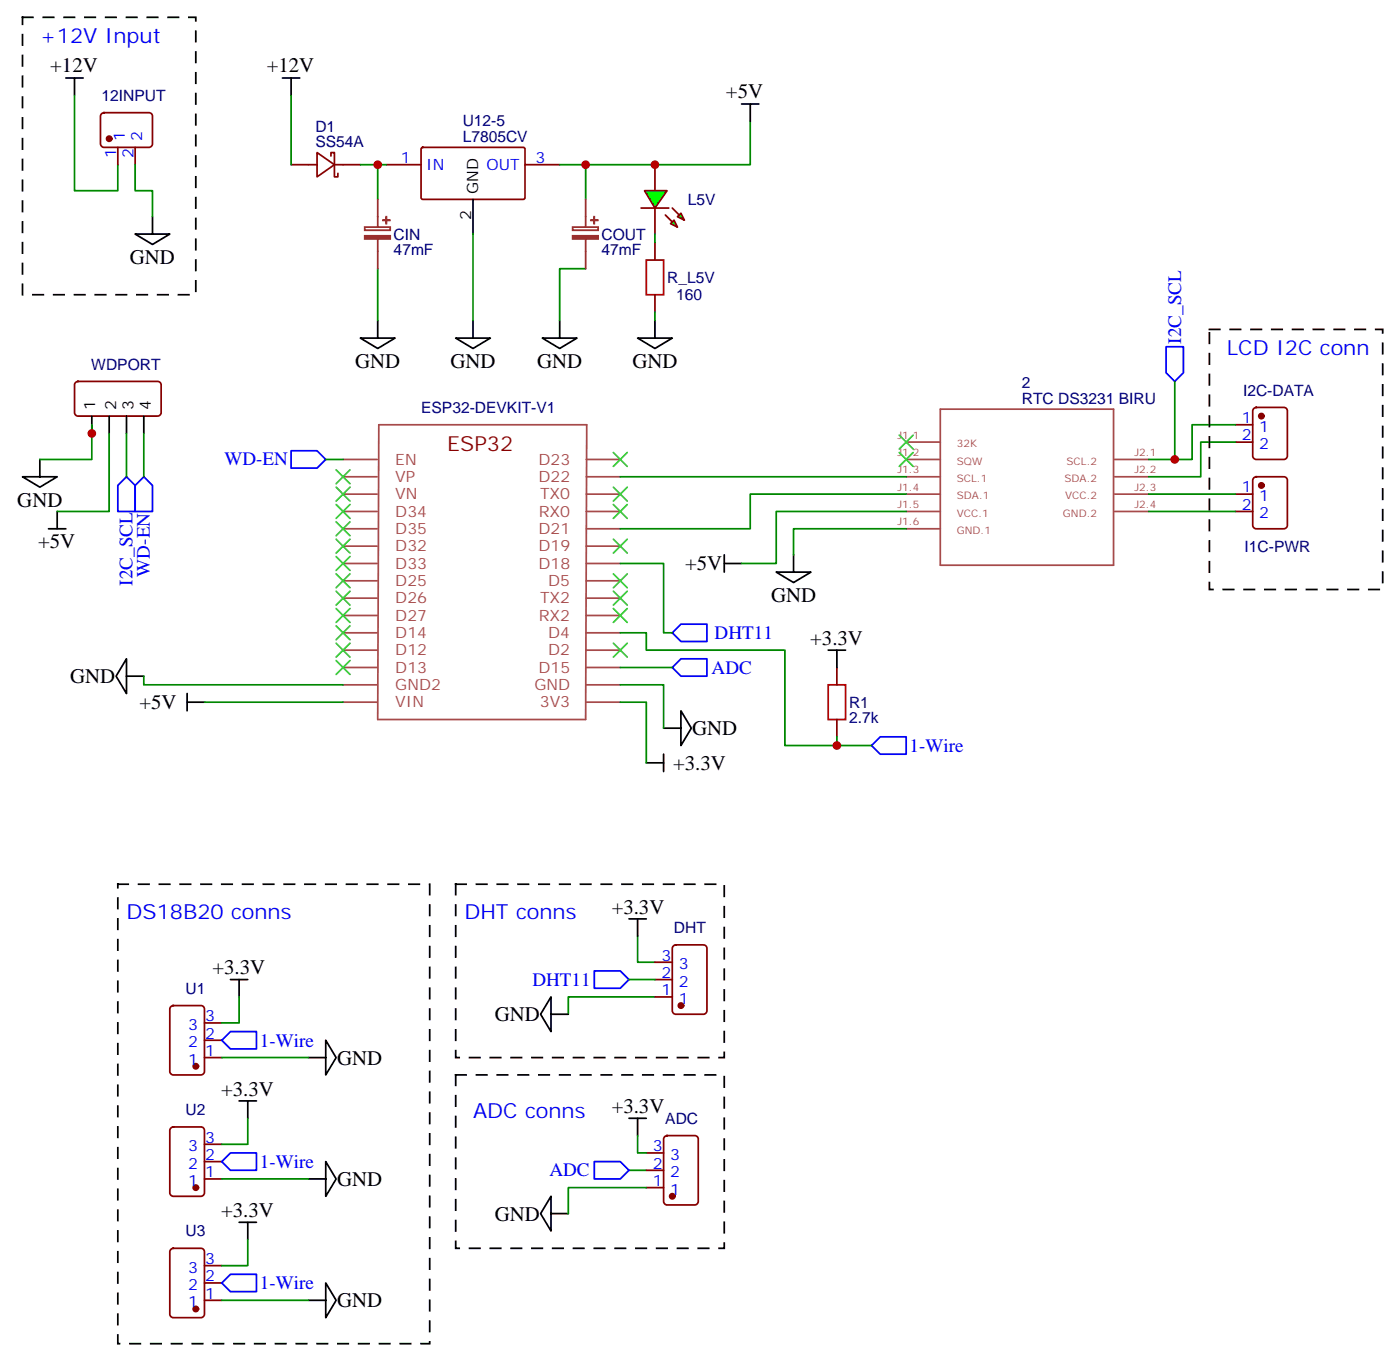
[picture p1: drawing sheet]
<svg xmlns="http://www.w3.org/2000/svg" width="285mm" height="277mm" viewBox="0 0 285 277" stroke-linecap="round" stroke-linejoin="round" font-family="sans-serif">
<g fill="none" stroke="#a64a4a" stroke-width=".35">
<path d="M69.8 97h7M69.8 93.5h7M77.1 86.4h42.4l-.3 60h-42.3zM119.4 97h6.9M119.4 93.5h6.9M184.5 97h6.9M184.5 93.5h6.9M184.5 90h6.9M191.4 83.3h35.3v31.7h-35.3zM226.9 97h7M226.9 93.5h7M69.8 118.2h7"/>
<path d="M69.8 114.7h7M69.8 111.1h7M69.8 107.6h7M69.8 104.1h7M69.8 100.5h7M119.4 118.2h6.9M119.4 114.7h6.9M119.4 111.1h6.9M119.4 107.6h6.9M119.4 104.1h6.9M119.4 100.5h6.9M184.5 107.6h6.9"/>
<path d="M184.5 104.1h6.9M184.5 100.5h6.9M226.9 104.1h7M226.9 100.5h7M69.8 139.3h7M69.8 135.8h7M69.8 132.3h7M69.8 128.8h7M69.8 125.2h7M69.8 121.7h7M119.4 139.3h6.9M119.4 135.8h6.9"/>
<path d="M119.4 132.3h6.9M119.4 128.8h6.9M119.4 125.2h6.9M119.4 121.7h6.9M69.8 142.9h7M119.4 142.9h6.9"/>
</g>
<g fill="none" stroke="#000" stroke-width=".35">
<path d="M13.4 15.9h3.5M15.2 15.9v3.5M57.5 15.9h3.5M59.3 15.9v3.5M27.5 47.6h7.1l-3.6 2.1zM31 44.1v3.5M96.3 40.6v7M73.4 68.8h7l-3.5 2.1zM76.9 65.3v3.5M92.8 68.8h7l-3.5 2.1zM96.3 65.3v3.5M110.4 68.8h7.1l-3.6 2.1z"/>
<path d="M113.9 65.3v3.5"/>
</g>
<path d="M15.2 19.4v19.4h8.8v-5.3M59.3 19.4v14.1M27.5 33.5v5.3h3.5v5.3M73.4 33.5h5.3M76.9 33.5v7.1M152.8 24.7v8.8h-33.6v7.1M76.9 54.7v10.6M96.3 47.6v17.7M119.2 54.7h-5.3v10.6" fill="none" stroke="#008700" stroke-width=".35"/>
<path d="M20.7 23.1l.5-.2h9.1a.71 .71 0 0 1 .7 .7v5.7a.76 .76 0 0 1-.7 .7h-9.1a.76 .76 0 0 1-.7-.7v-5.7zM24 30v3.5M27.5 30v3.5M59.3 33.5h5.3M64.6 31l3.5 2.5-3.5 2.5zM67.4 31.8v-.8h.7v5h.7v-.7M68.1 33.5h5.3M78.7 33.5h7M85.8 30.2l.3-.2h20.6l.2 .3-.1 10.1-.3 .2-20.6-.1-.2-.3zM106.9 33.5h7M133.3 33.5v5.3M133.3 42.3v5.3" fill="none" stroke="#870000" stroke-width=".35"/>
<circle cx="22.2" cy="28.2" r=".53" fill="#870000" stroke="#870000" stroke-width=".35"/>
<g fill="#0f0" stroke="#870000" stroke-width=".35">
<path d="M136.5 45.5l.7-.7 .7 1.4z"/>
<path d="M137.9 44.1l.7-.7 .7 1.4z"/>
</g>
<g fill="#870000" stroke="#870000" stroke-width=".35">
<path d="M135.5 43.7l1.4 1.5z"/>
<path d="M136.9 42.3l1.4 1.4z"/>
</g>
<path d="M130.5 42.3h5.7z" fill="#f00" stroke="#870000" stroke-width=".35"/>
<path d="M131.2 38.8h4.6l-2.5 3.5z" fill="#0f0" stroke="#870000" stroke-width=".35"/>
<path d="M131.6 52.9h3.5v7.1h-3.5zM168.6 139.3h3.6v7.1h-3.6z" fill="none" stroke="#a10000" stroke-width=".35"/>
<g fill="none" stroke="#870000" stroke-width=".35">
<path d="M133.3 49.4v3.5M133.3 60v3.5M15.4 77.8l.5-.2h16.2a.71 .71 0 0 1 .7 .7v5.7a.76 .76 0 0 1-.7 .7h-16.2a.76 .76 0 0 1-.7-.7v-5.7zM251.5 86.4h3.6M251.5 90h3.6M255.3 83.1l.5-.2h5.6a.71 .71 0 0 1 .7 .7v9.2a.76 .76 0 0 1-.7 .7h-5.6a.76 .76 0 0 1-.7-.7v-9.2zM255.3 97.2l.5-.2h5.6a.71 .71 0 0 1 .7 .7v9.2a.76 .76 0 0 1-.7 .7h-5.6a.76 .76 0 0 1-.7-.7v-9.2zM251.5 100.5h3.6M251.5 104.1h3.6M170.4 135.8v3.5M170.4 146.4v3.5M133.3 199.3h3.6"/>
<path d="M133.3 195.8h3.6M137.1 192.5l.5-.2h5.6a.71 .71 0 0 1 .7 .7v12.7a.76 .76 0 0 1-.7 .7h-5.6a.76 .76 0 0 1-.7-.7v-12.7zM34.8 204.8l.5-.2h5.6a.71 .71 0 0 1 .7 .7v12.7a.76 .76 0 0 1-.7 .7h-5.6a.76 .76 0 0 1-.7-.7v-12.7zM41.6 215.2h3.6M41.6 211.7h3.6M41.6 208.1h3.6M133.3 202.8h3.6M34.8 229.5l.5-.2h5.6a.71 .71 0 0 1 .7 .7v12.7a.76 .76 0 0 1-.7 .7h-5.6a.76 .76 0 0 1-.7-.7v-12.7zM41.6 239.9h3.6M41.6 236.4h3.6M41.6 232.8h3.6M131.6 238.1h3.5"/>
<path d="M131.6 234.6h3.5M135.3 231.3l.5-.2h5.7a.71 .71 0 0 1 .7 .7v12.7a.76 .76 0 0 1-.7 .7h-5.7a.76 .76 0 0 1-.7-.7v-12.7zM34.8 254.2l.5-.2h5.6a.71 .71 0 0 1 .7 .7v12.7a.76 .76 0 0 1-.7 .7h-5.6a.76 .76 0 0 1-.7-.7v-12.7zM41.6 257.5h3.6M131.6 241.7h3.5M41.6 264.6h3.6M41.6 261.1h3.6"/>
</g>
<g fill="none" stroke="#008700" stroke-width=".35">
<path d="M113.9 33.5h5.3M133.3 47.6v1.8M133.3 63.5v1.8M239.2 77.6v15.9M18.7 86.4v7.1h-10.6M22.2 88.2v15.9h-10.6M25.8 88.2v8.8M29.3 88.2v8.8M66.3 93.5h3.5M126.3 97h58.2M251.5 86.4h-8.8v7.1h-8.8M251.5 90h-7v7h-10.6"/>
<path d="M126.3 114.7h8.8v14.1h1.8M184.5 100.5h-31.7v7.1h-26.5M184.5 107.6h-22.9v5.3M184.5 104.1h-26.5v10.6h-7M233.9 100.5h17.6M233.9 104.1h17.6M29.3 137.6v1.7h40.5M126.3 139.3h8.8v8.9M126.3 128.8h5.3v3.5h28.2v19.4h17.6M126.3 135.8h10.6M41.6 142.9h28.2M126.3 142.9h5.3v12.3"/>
<path d="M170.4 149.9v1.8M128.1 199.3h5.2M129.8 190.5v5.3h3.5M45.2 215.2h17.6M48.7 202.8v5.3h-3.5M133.3 202.8h-17.6v3.6M45.2 239.9h17.6M50.4 227.5v5.3h-5.2M128.1 238.1h3.5M129.8 231.1v3.5h1.8M50.4 252.2v5.3h-5.2M131.6 241.7h-15.9v5.2"/>
<path d="M45.2 264.6h17.6"/>
</g>
<g fill="none" stroke="#000" stroke-width=".35">
<path d="M151 21.2h3.5M152.8 21.2v3.5M129.8 68.8h7.1l-3.6 2.1zM133.3 65.3v3.5M4.6 97h7l-3.5 2.1zM8.1 93.5v3.5M18.7 84.7v3.5M22.2 84.7v3.5M25.8 84.7v3.5M29.3 84.7v3.5M9.9 107.6h3.5M11.6 104.1v3.5"/>
<path d="M147.5 114.7h3.5M147.5 112.9v3.5M158 116.4h7.1l-3.5 2.1zM161.6 112.9v3.5M25.8 134.1v7l-2.2-3.5zM25.8 137.6h3.5M168.6 132.3h3.6M170.4 132.3v3.5M38.1 142.9h3.5M38.1 141.1v3.5M131.6 155.2h3.5M135.1 148.2h3.5"/>
<path d="M135.1 153.5v3.5M138.6 144.6l2.2 3.6-2.2 3.5zM46.9 199.3h3.5M48.7 199.3v3.5M128.1 187h3.5M129.8 187v3.5M62.8 215.2h3.5M66.3 211.7l2.1 3.5-2.1 3.5zM112.2 202.8v7.1l-2.1-3.5zM112.2 206.4h3.5M48.7 224h3.5M50.4 224v3.5"/>
<path d="M62.8 239.9h3.5M66.3 236.4l2.1 3.5-2.1 3.5zM128.1 227.5h3.5M129.8 227.5v3.6M48.7 248.7h3.5M50.4 248.7v3.5M112.2 243.4v7.1l-2.1-3.6zM112.2 246.9h3.5M62.8 264.6h3.5M66.3 261.1l2.1 3.5-2.1 3.5z"/>
</g>
<g fill="#870000" stroke="#870000" stroke-width=".35">
<circle cx="39.9" cy="217" r=".53"/>
<circle cx="39.9" cy="241.7" r=".53"/>
<circle cx="39.9" cy="266.3" r=".53"/>
<circle cx="138.6" cy="204.6" r=".53"/>
<circle cx="256.8" cy="84.7" r=".53"/>
<circle cx="256.8" cy="98.8" r=".53"/>
<circle cx="136.9" cy="243.4" r=".53"/>
</g>
<path d="M237.4 70.6h3.5v5.2l-1.7 1.8-1.8-1.8zM24 98.8l1.8-1.8 1.7 1.8v5.3h-3.5zM29.3 97l1.7 1.8v5.3h-3.5v-5.3zM59.3 91.7h5.3l1.7 1.8-1.7 1.7h-5.3zM136.9 135.8l1.7-1.7h5.3v3.5h-5.3zM138.6 127h5.3v3.5h-5.3l-1.7-1.7zM177.4 151.7l1.8-1.8h5.3v3.6h-5.3zM121 197.6h5.3l1.8 1.7-1.8 1.8h-5.3zM45.2 211.7l1.7-1.8h5.3v3.5h-5.3zM45.2 236.4l1.7-1.8h5.3v3.5h-5.3zM121 236.4h5.3l1.8 1.7-1.8 1.8h-5.3zM46.9 259.3h5.3v3.5h-5.3l-1.7-1.7z" fill="none" stroke="#00f" stroke-width=".35"/>
<path d="M4.6 3.5h35.3v56.5h-35.3v-56.5M246.2 67h35.3v52.9h-35.3v-52.9M24 179.9h63.5v93.5h-63.5v-93.5M92.8 179.9h54.7v35.3h-54.7v-35.3M92.8 218.7h54.7v35.3h-54.7v-35.3" fill="none" stroke="#000" stroke-width=".35" stroke-dasharray="2.1 2.1"/>
<g fill="none" stroke="#3c3" stroke-width=".35">
<path d="M68.4 99.1l2.9 2.9M68.4 95.6l2.9 2.8M71.3 99.1l-2.9 2.9M71.3 95.6l-2.9 2.8M124.9 99.1l2.8 2.9M124.9 92.1l2.8 2.8M127.7 99.1l-2.8 2.9M127.7 92.1l-2.8 2.8M183.1 88.5l2.8 2.9M183.1 92.1l2.8 2.8M185.9 88.5l-2.8 2.9M185.9 92.1l-2.8 2.8"/>
<path d="M68.4 116.8l2.9 2.8M68.4 113.2l2.9 2.9M68.4 109.7l2.9 2.8M68.4 106.2l2.9 2.8M68.4 102.7l2.9 2.8M71.3 116.8l-2.9 2.8M71.3 113.2l-2.9 2.9M71.3 109.7l-2.9 2.8M71.3 106.2l-2.9 2.8M71.3 102.7l-2.9 2.8M124.9 116.8l2.8 2.8M124.9 109.7l2.8 2.8"/>
<path d="M124.9 102.7l2.8 2.8M127.7 116.8l-2.8 2.8M127.7 109.7l-2.8 2.8M127.7 102.7l-2.8 2.8M68.4 130.9l2.9 2.8M68.4 127.4l2.9 2.8M68.4 123.8l2.9 2.8M68.4 120.3l2.9 2.8M68.4 134.4l2.9 2.8M71.3 130.9l-2.9 2.8M71.3 127.4l-2.9 2.8M71.3 123.8l-2.9 2.8"/>
<path d="M71.3 120.3l-2.9 2.8M71.3 134.4l-2.9 2.8M124.9 123.8l2.8 2.8M124.9 120.3l2.8 2.8M124.9 130.9l2.8 2.8M127.7 123.8l-2.8 2.8M127.7 120.3l-2.8 2.8M127.7 130.9l-2.8 2.8"/>
</g>
<path d="M74.3 46.2h5.1v.6h-5.1zM76.9 40.6v5.6M76.9 48.7v6M116.6 46.2h5.2v.6h-5.2zM119.2 40.6v5.6M119.2 48.7v6" fill="none" stroke="#8c2424" stroke-width=".35"/>
<g fill="#8c2424" stroke="#8c2424" stroke-width=".35">
<path d="M74.3 48h5.1v.6h-5.1z"/>
<path d="M78 44.8h1.4z"/>
<path d="M78.6 44.1l.1 1.4z"/>
<path d="M116.6 48h5.2v.6h-5.2z"/>
<path d="M120.3 44.8h1.4z"/>
<path d="M121 44.1v1.4z"/>
</g>
<g fill="#c00">
<circle cx="76.9" cy="33.5" r=".88"/>
<circle cx="133.4" cy="33.5" r=".88"/>
<circle cx="18.7" cy="88.2" r=".88"/>
<circle cx="119.2" cy="33.5" r=".88"/>
<circle cx="239.2" cy="93.5" r=".88"/>
<circle cx="170.4" cy="151.7" r=".88"/>
</g>
<g font-size="4.2" fill="#00f">
<text x="8.1" y="8.8">+12V Input</text>
<text x="249.8" y="72.3">LCD I2C conn</text>
<text x="25.8" y="187">DS18B20 conns</text>
<text x="94.5" y="187">DHT conns</text>
<text x="96.3" y="227.5">ADC conns</text>
</g>
<g font-size="4.2">
<text x="10.2" y="14.7">+12V</text>
<text x="54.3" y="14.7">+12V</text>
<text x="147.8" y="20">+5V</text>
<text x="26.5" y="53.7">GND</text>
<text x="72.3" y="74.9">GND</text>
<text x="91.7" y="74.9">GND</text>
<text x="109.4" y="74.9">GND</text>
<text x="128.8" y="74.9">GND</text>
<text x="3.5" y="103.1">GND</text>
<text x="7.8" y="111.6">+5V</text>
<text x="139.5" y="116">+5V</text>
<text x="157" y="122.5">GND</text>
<text x="165" y="131.2">+3.3V</text>
<text x="14.3" y="139">GND</text>
<text x="28.4" y="144.3">+5V</text>
<text x="140.9" y="149.6">GND</text>
<text x="137.1" y="156.6">+3.3V</text>
<text x="124.5" y="185.9">+3.3V</text>
<text x="43.3" y="198.3">+3.3V</text>
<text x="100.7" y="207.8">GND</text>
<text x="68.6" y="216.6">GND</text>
<text x="45" y="223">+3.3V</text>
<text x="124.5" y="226.5">+3.3V</text>
<text x="68.6" y="241.3">GND</text>
<text x="45" y="247.6">+3.3V</text>
<text x="100.7" y="248.4">GND</text>
<text x="68.6" y="266">GND</text>
</g>
<text font-size="4.2" fill="#900" x="91" y="91.7">ESP32</text>
<g font-size="3.9" fill="#00f">
<text x="240.5" y="69.9" transform="rotate(-90 240.5 69.9)">I2C_SCL</text>
<text x="45.7" y="94.7">WD-EN</text>
<text x="27" y="119.1" transform="rotate(-90 27 119.1)">I2C_SCL</text>
<text x="30.5" y="117.3" transform="rotate(-90 30.5 117.3)">WD-EN</text>
<text x="145.5" y="130">DHT11</text>
<text x="144.9" y="137.1">ADC</text>
<text x="185.2" y="153">1-Wire</text>
<text x="108.4" y="200.6">DHT11</text>
<text x="52.9" y="213">1-Wire</text>
<text x="52.9" y="237.7">1-Wire</text>
<text x="111.9" y="239.4">ADC</text>
<text x="52.9" y="262.4">1-Wire</text>
</g>
<g font-size="3.2" fill="#000080">
<text x="20.7" y="20.5">12INPUT</text>
<text x="64.2" y="30">SS54A</text>
<text x="64.2" y="26.8">D1</text>
<text x="94.2" y="28.8">L7805CV</text>
<text x="94.2" y="25.6">U12-5</text>
<text x="140.1" y="41.7">L5V</text>
<text x="80.2" y="51.9">47mF</text>
<text x="80.2" y="48.8">CIN</text>
<text x="122.5" y="51.9">47mF</text>
<text x="122.5" y="48.8">COUT</text>
<text x="135.8" y="57.6">R_L5V</text>
<text x="137.7" y="61.1">160</text>
<text x="18.6" y="75.2">WDPORT</text>
<text x="208" y="82.2">RTC DS3231 BIRU</text>
<text x="208" y="79">2</text>
<text x="253.1" y="80.5">I2C-DATA</text>
<text x="85.7" y="84">ESP32-DEVKIT-V1</text>
<text x="253.4" y="112.3">I1C-PWR</text>
<text x="172.9" y="147.2">2.7k</text>
<text x="172.9" y="144">R1</text>
<text x="137.2" y="189.8">DHT</text>
<text x="37.8" y="202.2">U1</text>
<text x="37.8" y="226.9">U2</text>
<text x="135.5" y="228.7">ADC</text>
<text x="37.8" y="251.5">U3</text>
</g>
<g font-size="3.2" fill="#00f">
<text x="25.4" y="28.7" transform="rotate(-90 25.4 28.7)">1</text>
<text x="28.9" y="28.7" transform="rotate(-90 28.9 28.7)">2</text>
<text x="23.6" y="32.2" transform="rotate(-90 23.6 32.2)">1</text>
<text x="27.2" y="32.2" transform="rotate(-90 27.2 32.2)">2</text>
<text x="81.6" y="33.2">1</text>
<text x="86.8" y="34.6">IN</text>
<text x="99.1" y="34.6">OUT</text>
<text x="109" y="33.2">3</text>
<text x="252.9" y="86.1">1</text>
<text x="252.9" y="89.6">2</text>
<text x="256.4" y="87.8">1</text>
<text x="256.4" y="91.4">2</text>
<text x="252.9" y="100.2">1</text>
<text x="256.4" y="102">1</text>
<text x="252.9" y="103.7">2</text>
<text x="256.4" y="105.5">2</text>
<text x="134.7" y="195.4">3</text>
<text x="138.2" y="197.2">3</text>
<text x="134.7" y="202.5">1</text>
<text x="134.7" y="199">2</text>
<text x="138.2" y="200.7">2</text>
<text x="38.3" y="209.6">3</text>
<text x="41.8" y="207.8">3</text>
<text x="138.2" y="204.3">1</text>
<text x="38.3" y="213.1">2</text>
<text x="41.8" y="214.8">1</text>
<text x="41.8" y="211.3">2</text>
<text x="38.3" y="216.6">1</text>
<text x="41.8" y="232.5">3</text>
<text x="38.3" y="237.8">2</text>
<text x="38.3" y="234.2">3</text>
<text x="41.8" y="239.5">1</text>
<text x="41.8" y="236">2</text>
<text x="132.9" y="237.8">2</text>
<text x="132.9" y="234.2">3</text>
<text x="136.4" y="239.5">2</text>
<text x="136.4" y="236">3</text>
<text x="38.3" y="241.3">1</text>
<text x="132.9" y="241.3">1</text>
<text x="136.4" y="243.1">1</text>
<text x="41.8" y="257.2">3</text>
<text x="38.3" y="262.5">2</text>
<text x="38.3" y="258.9">3</text>
<text x="41.8" y="260.7">2</text>
<text x="38.3" y="266">1</text>
<text x="41.8" y="264.2">1</text>
</g>
<g font-size="3.2">
<text x="97.4" y="39.5" transform="rotate(-90 97.4 39.5)">GND</text>
<text x="96" y="44.7" transform="rotate(-90 96 44.7)">2</text>
<text x="19.4" y="83.4" transform="rotate(-90 19.4 83.4)">1</text>
<text x="23.6" y="83.4" transform="rotate(-90 23.6 83.4)">2</text>
<text x="27.2" y="83.4" transform="rotate(-90 27.2 83.4)">3</text>
<text x="30.7" y="83.4" transform="rotate(-90 30.7 83.4)">4</text>
</g>
<g font-size="3.2" fill="#a54b4b">
<text x="80.5" y="94.5">EN</text>
<text x="109.6" y="94.5">D23</text>
<text x="80.5" y="101.6">VN</text>
<text x="80.5" y="98.1">VP</text>
<text x="109.6" y="98.1">D22</text>
<text x="110" y="101.6">TX0</text>
<text x="80.5" y="105.1">D34</text>
<text x="109.7" y="105.1">RX0</text>
<text x="80.5" y="112.2">D32</text>
<text x="80.5" y="108.6">D35</text>
<text x="109.6" y="112.2">D19</text>
<text x="109.6" y="108.6">D21</text>
<text x="80.5" y="119.2">D25</text>
<text x="80.5" y="115.7">D33</text>
<text x="109.6" y="115.7">D18</text>
<text x="111.6" y="119.2">D5</text>
<text x="80.5" y="122.7">D26</text>
<text x="110" y="122.7">TX2</text>
<text x="80.5" y="129.8">D14</text>
<text x="80.5" y="126.3">D27</text>
<text x="109.7" y="126.3">RX2</text>
<text x="111.6" y="129.8">D4</text>
<text x="80.5" y="136.9">D13</text>
<text x="80.5" y="133.3">D12</text>
<text x="109.6" y="136.9">D15</text>
<text x="111.6" y="133.3">D2</text>
<text x="80.5" y="143.9">VIN</text>
<text x="80.5" y="140.4">GND2</text>
<text x="108.8" y="140.4">GND</text>
<text x="109.9" y="143.9">3V3</text>
</g>
<g font-size="2.1" fill="#a54b4b">
<text x="182.8" y="89.3">J1.1</text>
<text x="182.8" y="92.8">J1.2</text>
<text x="194.8" y="94.5">SQW</text>
<text x="194.8" y="91">32K</text>
<text x="217.2" y="94.5">SCL.2</text>
<text x="231" y="92.8">J2.1</text>
<text x="182.8" y="99.8">J1.4</text>
<text x="182.8" y="96.3">J1.3</text>
<text x="194.8" y="101.6">SDA.1</text>
<text x="194.8" y="98.1">SCL.1</text>
<text x="216.7" y="98.1">SDA.2</text>
<text x="216.9" y="101.6">VCC.2</text>
<text x="231" y="99.8">J2.3</text>
<text x="231" y="96.3">J2.2</text>
<text x="182.8" y="103.4">J1.5</text>
<text x="182.8" y="106.9">J1.6</text>
<text x="194.8" y="105.1">VCC.1</text>
<text x="216.4" y="105.1">GND.2</text>
<text x="231" y="103.4">J2.4</text>
<text x="194.8" y="108.6">GND.1</text>
</g>
</svg>
